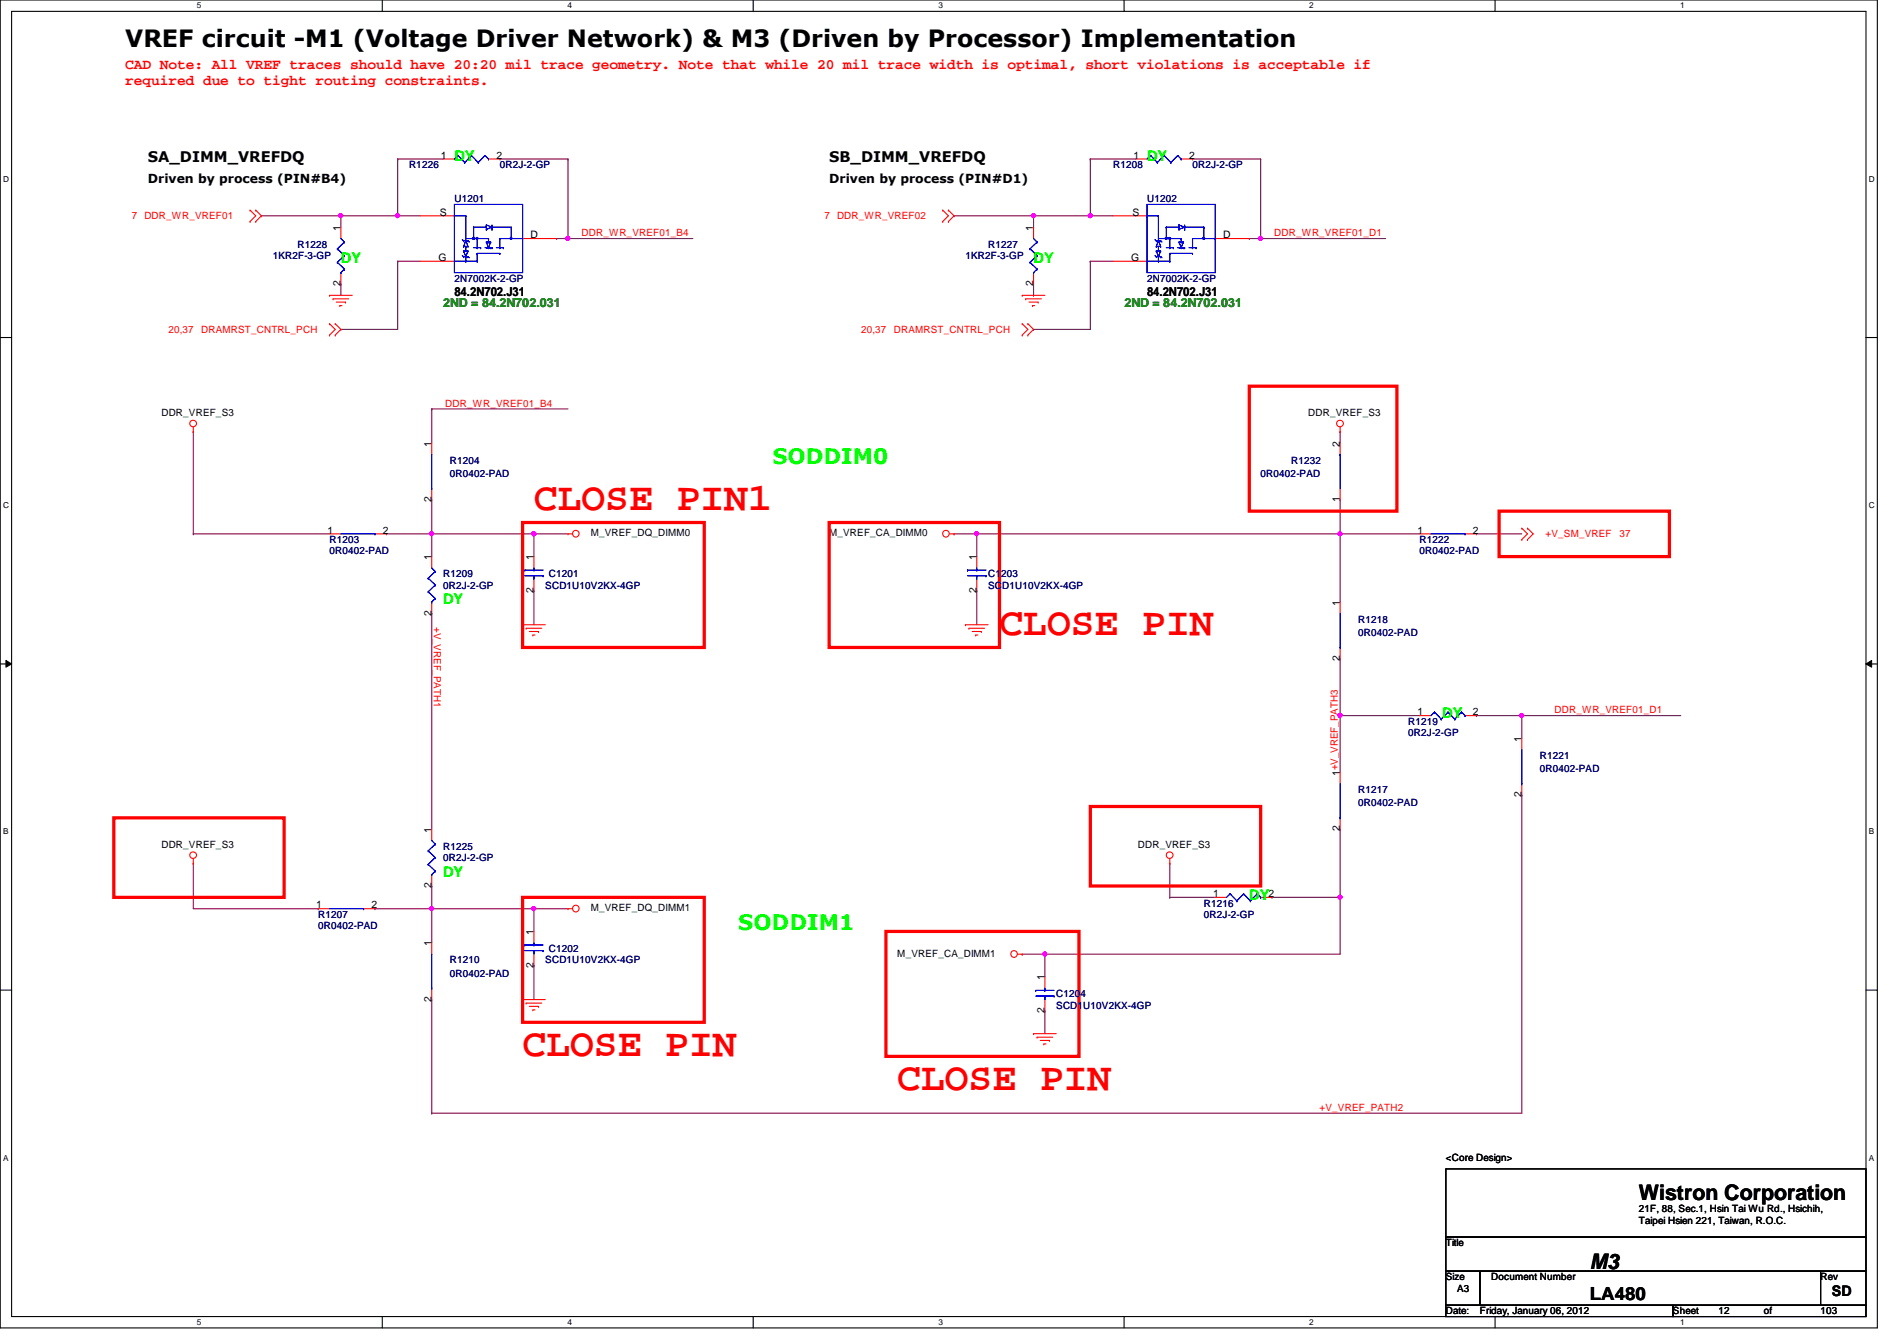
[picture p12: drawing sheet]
<svg xmlns="http://www.w3.org/2000/svg" width="297mm" height="210mm" viewBox="0 0 297 210" stroke-linecap="round" stroke-linejoin="round" font-family="sans-serif">
<path d="M0 0h294v207.9h-294zM1.8 1.8h290.4v204.3h-290.4z" fill="none" stroke="#000" stroke-width=".17"/>
<g fill="#fff">
<path d="M30.8 .2h.7v1.4h-.7z"/>
<path d="M30.8 206.2h.7v1.4h-.7z"/>
</g>
<path d="M59.9 0v1.8M59.9 206.1v1.8" fill="none" stroke="#000" stroke-width=".17"/>
<g fill="#fff">
<path d="M88.9 .2h.6v1.4h-.6z"/>
<path d="M88.9 206.2h.6v1.4h-.6z"/>
</g>
<path d="M117.9 0v1.8M117.9 206.1v1.8" fill="none" stroke="#000" stroke-width=".17"/>
<g fill="#fff">
<path d="M146.9 .2h.7v1.4h-.7z"/>
<path d="M146.9 206.2h.7v1.4h-.7z"/>
</g>
<path d="M176 0v1.8M176 206.1v1.8" fill="none" stroke="#000" stroke-width=".17"/>
<g fill="#fff">
<path d="M205 .2h.7v1.4h-.7z"/>
<path d="M205 206.2h.7v1.4h-.7z"/>
</g>
<path d="M234.1 0v1.8M234.1 206.1v1.8" fill="none" stroke="#000" stroke-width=".17"/>
<g fill="#fff">
<path d="M263.1 .2h.7v1.4h-.7z"/>
<path d="M263.1 206.2h.7v1.4h-.7z"/>
<path d="M.5 27.3h.9v1.4h-.9z"/>
<path d="M292.6 27.3h.9v1.4h-.9z"/>
<path d="M.5 78.4h.9v1.4h-.9z"/>
<path d="M292.6 78.4h.9v1.4h-.9z"/>
</g>
<path d="M0 52.8h1.8M292.2 52.8h1.8" fill="none" stroke="#000" stroke-width=".17"/>
<g fill="#fff">
<path d="M.5 129.5h.8v1.4h-.8z"/>
<path d="M292.6 129.5h.9v1.4h-.9z"/>
</g>
<path d="M0 103.9h1.8M292.2 103.9h1.8" fill="none" stroke="#000" stroke-width=".17"/>
<path d="M.9 103.4l.9 .5-.9 .5zM292.2 103.9l.9-.5v1z" fill="#000"/>
<path d="M.9 103.4l.9 .5-.9 .5zM292.2 103.9l.9-.5v1z" fill="none" stroke="#000" stroke-width=".16"/>
<g fill="#fff">
<path d="M.5 180.5h.8v1.4h-.8z"/>
<path d="M292.6 180.5h.9v1.4h-.9z"/>
</g>
<path d="M0 155h1.8M292.2 155h1.8" fill="none" stroke="#000" stroke-width=".17"/>
<path d="M163.6 149.4h.1M163.6 149.4h46.2" fill="none" stroke="#800040" stroke-width=".17"/>
<circle cx="163.6" cy="149.3" r=".32" fill="#f0f"/>
<circle cx="163.6" cy="149.3" r=".32" fill="none" stroke="#f0f" stroke-width=".17"/>
<path d="M67.6 142.2h.1M67.6 142.2v5.4" fill="none" stroke="#800040" stroke-width=".17"/>
<circle cx="67.6" cy="142.2" r=".32" fill="#f0f"/>
<circle cx="67.6" cy="142.2" r=".32" fill="none" stroke="#f0f" stroke-width=".17"/>
<path d="M83.6 142.2h.1M83.6 142.2h5.3" fill="none" stroke="#800040" stroke-width=".17"/>
<circle cx="83.6" cy="142.2" r=".32" fill="#f0f"/>
<circle cx="83.6" cy="142.2" r=".32" fill="none" stroke="#f0f" stroke-width=".17"/>
<path d="M67.6 96h.1M67.6 96v33.8M231.2 83.6h.1M231.2 83.6h7.1M209.8 112h.1M209.8 112h12.5M209.8 112v8.9M67.6 156.5h.1M67.6 156.5v17.7M67.6 174.2h.1M67.6 174.2h170.7" fill="none" stroke="#800040" stroke-width=".17"/>
<circle cx="209.8" cy="112" r=".32" fill="#f0f"/>
<circle cx="209.8" cy="112" r=".32" fill="none" stroke="#f0f" stroke-width=".17"/>
<path d="M209.8 103.1h.1M209.8 103.1v8.9M67.6 138.7h.1M67.6 138.7v3.5M209.8 140.5h.1M209.8 140.5v8.9" fill="none" stroke="#800040" stroke-width=".17"/>
<circle cx="209.8" cy="140.4" r=".32" fill="#f0f"/>
<circle cx="209.8" cy="140.4" r=".32" fill="none" stroke="#f0f" stroke-width=".17"/>
<path d="M53.4 33.8h.1M62.3 24.9h.1M62.3 24.9h7.1M62.3 24.9v8.9h-8.9M67.6 64h.1M67.6 64v5.3M209.8 129.8h.1M209.8 129.8v10.7h-10.6M199.2 140.5h.1" fill="none" stroke="#800040" stroke-width=".17"/>
<circle cx="53.4" cy="33.8" r=".32" fill="#f0f"/>
<circle cx="53.4" cy="33.8" r=".32" fill="none" stroke="#f0f" stroke-width=".17"/>
<path d="M161.8 33.8h.1M161.8 33.8h8.9M170.7 24.9h.1M170.7 24.9h7.1" fill="none" stroke="#800040" stroke-width=".17"/>
<circle cx="161.8" cy="33.8" r=".32" fill="#f0f"/>
<circle cx="161.8" cy="33.8" r=".32" fill="none" stroke="#f0f" stroke-width=".17"/>
<path d="M149.4 33.8h.1M149.4 33.8h12.4v1.8M161.8 35.6h.1M170.7 24.9h.1M170.7 24.9v8.9M186.7 24.9h.1M186.7 24.9h10.7M197.4 24.9h.1M197.4 24.9v12.4" fill="none" stroke="#800040" stroke-width=".17"/>
<circle cx="197.4" cy="37.3" r=".32" fill="#f0f"/>
<circle cx="197.4" cy="37.3" r=".32" fill="none" stroke="#f0f" stroke-width=".17"/>
<path d="M170.7 33.8h.1M170.7 33.8h3.6M197.4 37.3h.1M197.4 37.3h19.6M161.8 46.2h.1M161.8 44.4v1.8M170.7 40.9h.1M170.7 40.9h3.6" fill="none" stroke="#800040" stroke-width=".17"/>
<circle cx="170.7" cy="33.8" r=".32" fill="#f0f"/>
<circle cx="170.7" cy="33.8" r=".32" fill="none" stroke="#f0f" stroke-width=".17"/>
<path d="M78.3 24.9h.1M78.3 24.9h10.6M88.9 24.9h.1M88.9 24.9v12.4M195.6 37.3h.1M195.6 37.3h1.8M170.7 40.9h.1M170.7 40.9v10.7" fill="none" stroke="#800040" stroke-width=".17"/>
<circle cx="88.9" cy="37.3" r=".32" fill="#f0f"/>
<circle cx="88.9" cy="37.3" r=".32" fill="none" stroke="#f0f" stroke-width=".17"/>
<g fill="none" stroke="#800040" stroke-width=".17">
<path d="M40.9 33.8h.1M40.9 33.8h12.5M53.4 33.8h.1M53.4 33.8v1.8M62.3 33.8h.1M62.3 33.8h3.5M88.9 37.3h.1M88.9 37.3h19.6M53.4 44.4h.1M53.4 51.6h.1M53.4 44.4v1.8M53.4 51.6h8.9"/>
<path d="M62.3 40.9h.1M62.3 40.9h3.5"/>
</g>
<circle cx="62.2" cy="33.8" r=".32" fill="#f0f"/>
<circle cx="62.2" cy="33.8" r=".32" fill="none" stroke="#f0f" stroke-width=".17"/>
<path d="M87.2 37.3h.1M87.2 37.3h1.7M62.3 40.9h.1M62.3 40.9v10.7M67.6 64h.1M67.6 64h21.3M83.6 83.6h.1M83.6 83.6h5.3" fill="none" stroke="#800040" stroke-width=".17"/>
<circle cx="83.6" cy="83.5" r=".32" fill="#f0f"/>
<circle cx="83.6" cy="83.5" r=".32" fill="none" stroke="#f0f" stroke-width=".17"/>
<g fill="none" stroke="#800040" stroke-width=".17">
<path d="M161.8 51.6h.1M161.8 51.6h8.9M30.3 67.6h.1M30.3 67.6v16M67.6 78.2h.1M67.6 78.2v8.9M209.8 67.6h.1M209.8 78.2h.1M209.8 67.6v1.7M209.8 78.2v5.4h-56.9M60.5 83.6h.1M60.5 83.6h7.1"/>
<path d="M67.6 83.6h.1M83.6 83.6h.1M83.6 83.6v3.5M152.9 83.6h.1M30.3 135.1h.1M30.3 135.1v7.1M183.2 135.1h.1M183.2 135.1v5.4"/>
</g>
<circle cx="83.6" cy="83.5" r=".32" fill="#f0f"/>
<circle cx="83.6" cy="83.5" r=".32" fill="none" stroke="#f0f" stroke-width=".17"/>
<path d="M67.6 83.6h.1M67.6 83.6h16M83.6 92.5h.1M83.6 92.5v5.3" fill="none" stroke="#800040" stroke-width=".17"/>
<circle cx="67.6" cy="83.5" r=".32" fill="#f0f"/>
<circle cx="67.6" cy="83.5" r=".32" fill="none" stroke="#f0f" stroke-width=".17"/>
<g fill="none" stroke="#800040" stroke-width=".17">
<path d="M30.3 83.6h.1M30.3 83.6h21.3M152.9 83.6h.1M152.9 83.6v3.5M30.3 142.2h19.5M49.8 142.2h.1M58.7 142.2h.1M58.7 142.2h24.9M67.6 142.2h.1M83.6 142.2h.1M83.6 151.1h.1M83.6 142.2v3.6"/>
<path d="M83.6 151.1v5.4M160.1 149.4h.1M160.1 149.4h3.5M163.6 149.4h.1M163.6 158.2h.1M163.6 149.4v3.5M163.6 158.2v3.6"/>
</g>
<circle cx="152.9" cy="83.5" r=".32" fill="#f0f"/>
<circle cx="152.9" cy="83.5" r=".32" fill="none" stroke="#f0f" stroke-width=".17"/>
<g fill="none" stroke="#800040" stroke-width=".17">
<path d="M149.4 83.6h.1M149.4 83.6h3.5M152.9 92.5h.1M152.9 92.5v5.3M209.8 83.6h.1M209.8 83.6h12.5M209.8 83.6v10.6M238.3 112h.1M238.3 112v3.6M238.3 124.5h.1M238.3 124.5v49.7M183.2 140.5h.1"/>
<path d="M183.2 140.5h7.1"/>
</g>
<circle cx="209.8" cy="83.5" r=".32" fill="#f0f"/>
<circle cx="209.8" cy="83.5" r=".32" fill="none" stroke="#f0f" stroke-width=".17"/>
<path d="M238.3 112h.1M238.3 112h24.9" fill="none" stroke="#800040" stroke-width=".17"/>
<circle cx="238.3" cy="112" r=".32" fill="#f0f"/>
<circle cx="238.3" cy="112" r=".32" fill="none" stroke="#f0f" stroke-width=".17"/>
<path d="M231.2 112h.1M231.2 112h7.1" fill="none" stroke="#800040" stroke-width=".17"/>
<g fill="none" stroke="#f00" stroke-width=".17">
<path d="M39.2 34.7h.1M39.2 32.9h.1M39.2 32.9l.8 .9-.8 .9M40 32.9h.1M40 34.7h.1M40 32.9l.9 .9-.9 .9M65.8 33.8h5.4M81.8 37.3h5.4M147.6 34.7h.1M147.6 32.9h.1M147.6 32.9l.9 .9-.9 .9M148.5 32.9h.1"/>
<path d="M148.5 34.7h.1M148.5 32.9l.9 .9-.9 .9M51.6 46.2h.1M51.6 52.5h.1M51.6 50.7h.1M51.6 46.2h3.6M51.6 50.7l.9 .9-.9 .9M52.2 46.8h.1M52.2 46.8h2.4M52.5 50.7h.1M52.5 52.5h.1M52.5 50.7l.9 .9-.9 .9"/>
<path d="M52.7 47.3h1.4M53.2 47.8h.1M53.2 47.8h.3M54.1 47.3h.1M65.8 40.9h5.4M160.1 46.2h.1M160.1 52.5h.1M160.1 50.7h.1M160.1 46.2h3.5M160.1 50.7l.8 .9-.8 .9M160.6 46.8h.1M160.6 46.8h2.5"/>
<path d="M160.9 50.7h.1M160.9 52.5h.1M160.9 50.7l.9 .9-.9 .9M161.1 47.3h1.5M161.7 47.8h.1M161.7 47.8h.3M162.6 47.3h.1M30.3 67.6h.1M30.3 66.8v.8M209.8 67.6h.1M209.8 66.8v.8M67.6 87.1v1.8"/>
<path d="M67.6 94.2v1.8M81.8 97.8h.1M81.8 97.8h3.6M82.4 98.3h.1M82.4 98.3h2.4M82.9 98.8h1.4M83.4 99.4h.1M83.4 99.4h.4M84.3 98.8h.1M88.9 83.6h.1M88.9 83.6h.8M148.7 83.6h.7"/>
<path d="M149.4 83.6h.1M151.2 97.8h.1M151.2 97.8h3.5M151.7 98.3h.1M151.7 98.3h2.5M152.2 98.8h1.5M152.8 99.4h.1M152.8 99.4h.3M153.7 98.8h.1M238.3 82.7h.1M238.3 84.5h.1M238.3 82.7l.9 .9-.9 .9"/>
<path d="M239.2 82.7h.1M239.2 84.5h.1M239.2 82.7l.9 .9-.9 .9M30.3 135.1h.1M30.3 134.4v.7M183.2 135.1h.1M183.2 134.4v.7M81.8 156.5h.1M81.8 156.5h3.6M82.4 157h.1M82.4 157h2.4M82.9 157.5h1.4"/>
<path d="M83.4 158.1h.1M83.4 158.1h.4M84.3 157.5h.1M88.9 142.2h.1M88.9 142.2h.8M159.3 149.4h.8M160.1 149.4h.1M161.8 161.8h.1M161.8 161.8h3.6M162.4 162.3h.1M162.4 162.3h2.4M162.9 162.9h1.4"/>
<path d="M163.4 163.4h.1M163.4 163.4h.4M164.3 162.9h.1"/>
<circle cx="30.2" cy="66.3" r=".52"/>
<circle cx="209.8" cy="66.3" r=".52"/>
<circle cx="90.2" cy="83.5" r=".52"/>
<circle cx="148.1" cy="83.5" r=".52"/>
<circle cx="30.2" cy="133.9" r=".52"/>
<circle cx="183.2" cy="133.9" r=".52"/>
<circle cx="90.2" cy="142.2" r=".52"/>
<circle cx="158.8" cy="149.3" r=".52"/>
</g>
<path d="M226.4 183h65.8v10.6h-65.8zM226.4 193.6h65.8v5.4h-65.8zM226.4 199h5.3v5.3h-5.3zM231.7 199h53.4v5.3h-53.4zM285.1 199h7.1v5.3h-7.1zM226.4 204.3h35.6v1.8h-35.6zM262 204.3h30.2v1.8h-30.2z" fill="none" stroke="#000" stroke-width=".17"/>
<path d="M195.6 60.5h23.1v19.5h-23.1zM81.8 81.8h28.5v19.5h-28.5zM129.8 81.8h26.7v19.5h-26.7zM234.7 80h26.7v7.1h-26.7zM17.8 128h26.7v12.5h-26.7zM170.7 126.2h26.7v12.5h-26.7zM81.8 140.5h28.5v19.5h-28.5zM138.7 145.8h30.2v19.6h-30.2z" fill="none" stroke="#f00" stroke-width=".51"/>
<g fill="none" stroke="#00f" stroke-width=".17">
<path d="M71.2 33.8h.1M71.2 33.8h1.7M72.4 37.5l.2 .2M72.6 39.3h.1M72.6 38.6h.1M72.6 37.7h.1M72.6 39.3l.3 .9M72.6 39.3h.7M72.6 38.6h.7M72.6 37.7h.7M72.9 37.7h.1M72.9 38.6h.1"/>
<path d="M72.9 33.8h.1M72.9 33.8v3.9M72.9 38.6v.7M72.9 37.7l-.3 .9M72.9 37.7l.4 .9M72.9 37.3h3.6M73.3 39.3h.1M73.3 38.6h.1M73.3 37.7h.1M73.3 39.3l-.4 .9M73.3 37.7l.2 .2M74.7 39.7h.1"/>
<path d="M74.7 39.7v1.2M74.7 39.7h3.6M76.5 37.3h.1M78.3 39.7h.1M71.2 40.9h3.5M72.4 40l.2 .2M72.6 40.2h.1M72.6 40.2h.7M72.9 40.9h.1M72.9 40.2h.1M72.9 40.2v.7M73.3 40.2h.1"/>
<path d="M73.3 40.2l.2 .1M74.7 40.9h.1M67.1 90.5h.1M67.1 92.6h.1M67.1 90.5l1.1 1.1M67.1 92.6l1.1 1.1M67.6 94.2h.1M67.6 88.9l.6 .6M68.2 89.5h.1M68.2 91.6h.1M68.2 93.7h.1M68.2 89.5l-1.1 1"/>
<path d="M68.2 91.6l-1.1 1M68.2 93.7l-.6 .5"/>
</g>
<path d="M74.6 37.2h.2v.2h-.2z" fill-rule="evenodd" fill="#00f"/>
<path d="M74.2 38.8h1.1M74.6 37.2h.2v.2h-.2zM74.7 38.8h.1M74.7 37.3v1.5M75.3 38.8h.1" fill="none" stroke="#00f" stroke-width=".17"/>
<path d="M74 37.2h.3v.2h-.3z" fill-rule="evenodd" fill="#00f"/>
<g fill="none" stroke="#00f" stroke-width=".17">
<path d="M74 37.2h.3v.2h-.3zM74.2 35.6h.1M74.2 35.6v1.6M74.2 35.6h2M75.9 38.8h1.1M76.2 37.9h.1M76.2 35.6h.1M76.2 35.2h.1M76.2 35.9h.1M76.2 37.9l.3 .9M76.2 35.2v.7M76.2 35.2l.8 .4"/>
<path d="M76.5 37.9h.1M76.5 38.8h.1M76.5 37.3v.6M76.8 38.8h.1M76.8 37.9l-.3 .9M77 38.8h.1M77 35.6h.1M77 35.9h.1M77 35.6h3M77 35.6l-.8 .3M77 35.2v.7M77.7 38.8h1.1"/>
<path d="M78.3 38.8h.1M78.8 38.8h.1M80 35.6h.1M80 37.3h.1M80 35.6v1.7M81.8 37.3h.1M81.8 37.3h-3.5v1.5"/>
</g>
<path d="M79.9 37.2h.2v.2h-.2z" fill-rule="evenodd" fill="#00f"/>
<g fill="none" stroke="#00f" stroke-width=".17">
<path d="M71.2 32h10.6v10.7h-10.6zM71.2 33.8h.1M71.2 33.8h1.7M72.4 37.5l.2 .2M72.6 39.3h.1M72.6 38.6h.1M72.6 37.7h.1M72.6 39.3l.3 .9M72.6 39.3h.7M72.6 38.6h.7M72.6 37.7h.7M72.9 37.7h.1"/>
<path d="M72.9 38.6h.1M72.9 33.8h.1M72.9 33.8v3.9M72.9 38.6v.7M72.9 37.7l-.3 .9M72.9 37.7l.4 .9M72.9 37.3h3.6M73.3 39.3h.1M73.3 38.6h.1M73.3 37.7h.1M73.3 39.3l-.4 .9M73.3 37.7l.2 .2"/>
<path d="M74.7 39.7h.1M74.7 39.7v1.2M74.7 39.7h3.6M76.2 37.9h.6M76.5 37.3h.1M76.8 37.9h.1M78.3 39.7h.1M79.9 37.2h.2v.2h-.2zM71.2 40.9h3.5M72.4 40l.2 .2M72.6 40.2h.1M72.6 40.2h.7"/>
<path d="M72.9 40.9h.1M72.9 40.2h.1M72.9 40.2v.7M73.3 40.2h.1M73.3 40.2l.2 .1M74.7 40.9h.1"/>
</g>
<path d="M74.6 37.2h.2v.2h-.2z" fill-rule="evenodd" fill="#00f"/>
<path d="M74.2 38.8h1.1M74.6 37.2h.2v.2h-.2zM74.7 38.8h.1M74.7 37.3v1.5M75.3 38.8h.1" fill="none" stroke="#00f" stroke-width=".17"/>
<path d="M74 37.2h.3v.2h-.3z" fill-rule="evenodd" fill="#00f"/>
<g fill="none" stroke="#00f" stroke-width=".17">
<path d="M74 37.2h.3v.2h-.3zM74.2 35.6h.1M74.2 35.6v1.6M74.2 35.6h2M75.9 38.8h1.1M76.2 37.9h.1M76.2 35.6h.1M76.2 35.2h.1M76.2 35.9h.1M76.2 37.9l.3 .9M76.2 35.2v.7M76.2 35.2l.8 .4"/>
<path d="M76.5 37.9h.1M76.5 38.8h.1M76.5 37.3v.6M76.8 38.8h.1M76.8 37.9l-.3 .9M77 38.8h.1M77 35.6h.1M77 35.9h.1M77 35.6h3M77 35.6l-.8 .3M77 35.2v.7M77.7 38.8h1.1"/>
<path d="M78.3 38.8h.1M78.8 38.8h.1M80 35.6h.1M80 37.3h.1M80 35.6v1.7M81.8 37.3h.1M81.8 37.3h-3.5v1.5"/>
</g>
<path d="M79.9 37.2h.2v.2h-.2z" fill-rule="evenodd" fill="#00f"/>
<g fill="none" stroke="#00f" stroke-width=".17">
<path d="M71.2 32h10.6v10.7h-10.6zM76.2 37.9h.6M76.8 37.9h.1M79.9 37.2h.2v.2h-.2zM179.6 33.8h.1M179.6 33.8h1.8M180.8 37.5l.3 .2M181.1 39.3h.1M181.1 38.6h.1M181.1 37.7h.1M181.1 39.3l.3 .9M181.1 39.3h.6"/>
<path d="M181.1 38.6h.6M181.1 37.7h.6M181.4 37.7h.1M181.4 38.6h.1M181.4 33.8h.1M181.4 33.8v3.9M181.4 38.6v.7M181.4 37.7l-.3 .9M181.4 37.7l.3 .9M181.4 37.3h3.6M181.7 39.3h.1M181.7 38.6h.1"/>
<path d="M181.7 37.7h.1M181.7 39.3l-.3 .9M181.7 37.7l.2 .2M183.2 39.7h.1M183.2 39.7v1.2M183.2 39.7h3.5M185 37.3h.1M186.7 39.7h.1M179.6 40.9h3.6M180.8 40l.3 .2M181.1 40.2h.1M181.1 40.2h.6"/>
<path d="M181.4 40.9h.1M181.4 40.2h.1M181.4 40.2v.7M181.7 40.2h.1M181.7 40.2l.2 .1M183.2 40.9h.1M67.6 76.5h.1M67.6 71.1v5.4M209.8 71.1h.1M209.8 71.1v5.4M67.1 133.2h.1M67.1 135.3h.1"/>
<path d="M67.1 133.2l1.1 1M67.1 135.3l1.1 1.1M67.6 136.9h.1M67.6 131.6l.6 .5M68.2 132.1h.1M68.2 134.2h.1M68.2 136.4h.1M68.2 132.1l-1.1 1.1M68.2 134.2l-1.1 1.1M68.2 136.4l-.6 .5M209.8 128h.1M209.8 122.7v5.3"/>
<path d="M51.6 142.2h5.3M56.9 142.2h.1"/>
</g>
<g fill="none" stroke="#f00" stroke-width=".17">
<path d="M174.3 33.8h5.3M190.3 37.3h5.3M174.3 40.9h5.3M67.6 69.3v1.8M67.6 76.5v1.7M209.8 69.3v1.8M209.8 76.5v1.7M67.6 129.8v1.8M67.6 136.9v1.8M209.8 120.9v1.8M209.8 128v1.8M49.8 142.2h1.8"/>
<path d="M56.9 142.2h1.8"/>
</g>
<path d="M183 37.2h.2v.2h-.2z" fill-rule="evenodd" fill="#00f"/>
<path d="M182.6 38.8h1.1M183 37.2h.2v.2h-.2zM183.2 38.8h.1M183.2 37.3v1.5M183.7 38.8h.1" fill="none" stroke="#00f" stroke-width=".17"/>
<path d="M182.5 37.2h.2v.2h-.2z" fill-rule="evenodd" fill="#00f"/>
<g fill="none" stroke="#00f" stroke-width=".17">
<path d="M182.5 37.2h.2v.2h-.2zM182.6 35.6h.1M182.6 35.6v1.6M182.6 35.6h2M184.4 38.8h1.1M184.6 37.9h.1M184.6 35.6h.1M184.6 35.2h.1M184.6 35.9h.1M184.6 37.9l.4 .9M184.6 35.2v.7M184.6 35.2l.9 .4"/>
<path d="M185 37.9h.1M185 38.8h.1M185 37.3v.6M185.3 38.8h.1M185.3 37.9l-.3 .9M185.5 38.8h.1M185.5 35.6h.1M185.5 35.9h.1M185.5 35.6h3M185.5 35.6l-.9 .3M185.5 35.2v.7M186.2 38.8h1.1"/>
<path d="M186.7 38.8h.1M187.3 38.8h.1M188.5 35.6h.1M188.5 37.3h.1M188.5 35.6v1.7M190.3 37.3h.1M190.3 37.3h-3.6v1.5"/>
</g>
<path d="M188.4 37.2h.2v.2h-.2z" fill-rule="evenodd" fill="#00f"/>
<g fill="none" stroke="#00f" stroke-width=".17">
<path d="M179.6 32h10.7v10.7h-10.7zM179.6 33.8h.1M179.6 33.8h1.8M180.8 37.5l.3 .2M181.1 39.3h.1M181.1 38.6h.1M181.1 37.7h.1M181.1 39.3l.3 .9M181.1 39.3h.6M181.1 38.6h.6M181.1 37.7h.6M181.4 37.7h.1"/>
<path d="M181.4 38.6h.1M181.4 33.8h.1M181.4 33.8v3.9M181.4 38.6v.7M181.4 37.7l-.3 .9M181.4 37.7l.3 .9M181.4 37.3h3.6M181.7 39.3h.1M181.7 38.6h.1M181.7 37.7h.1M181.7 39.3l-.3 .9M181.7 37.7l.2 .2"/>
<path d="M183.2 39.7h.1M183.2 39.7v1.2M183.2 39.7h3.5M184.6 37.9h.7M185 37.3h.1M185.3 37.9h.1M186.7 39.7h.1M188.4 37.2h.2v.2h-.2zM179.6 40.9h3.6M180.8 40l.3 .2M181.1 40.2h.1M181.1 40.2h.6"/>
<path d="M181.4 40.9h.1M181.4 40.2h.1M181.4 40.2v.7M181.7 40.2h.1M181.7 40.2l.2 .1M183.2 40.9h.1"/>
</g>
<path d="M183 37.2h.2v.2h-.2z" fill-rule="evenodd" fill="#00f"/>
<path d="M182.6 38.8h1.1M183 37.2h.2v.2h-.2zM183.2 38.8h.1M183.2 37.3v1.5M183.7 38.8h.1" fill="none" stroke="#00f" stroke-width=".17"/>
<path d="M182.5 37.2h.2v.2h-.2z" fill-rule="evenodd" fill="#00f"/>
<g fill="none" stroke="#00f" stroke-width=".17">
<path d="M182.5 37.2h.2v.2h-.2zM182.6 35.6h.1M182.6 35.6v1.6M182.6 35.6h2M184.4 38.8h1.1M184.6 37.9h.1M184.6 35.6h.1M184.6 35.2h.1M184.6 35.9h.1M184.6 37.9l.4 .9M184.6 35.2v.7M184.6 35.2l.9 .4"/>
<path d="M185 37.9h.1M185 38.8h.1M185 37.3v.6M185.3 38.8h.1M185.3 37.9l-.3 .9M185.5 38.8h.1M185.5 35.6h.1M185.5 35.9h.1M185.5 35.6h3M185.5 35.6l-.9 .3M185.5 35.2v.7M186.2 38.8h1.1"/>
<path d="M186.7 38.8h.1M187.3 38.8h.1M188.5 35.6h.1M188.5 37.3h.1M188.5 35.6v1.7M190.3 37.3h.1M190.3 37.3h-3.6v1.5"/>
</g>
<path d="M188.4 37.2h.2v.2h-.2z" fill-rule="evenodd" fill="#00f"/>
<g fill="none" stroke="#00f" stroke-width=".17">
<path d="M52.8 38.9h.1M52.8 38.9l1.1 1.1M53.4 37.3l.5 .6M53.9 37.9h.1M53.9 37.9l-1.1 1M71.7 24.3h.1M71.7 24.3l-.5 .6M71.7 24.3l1.1 1.1M72.8 25.4h.1M73.8 24.3h.1M73.8 24.3l-1 1.1M73.8 24.3l1.1 1.1"/>
<path d="M74.9 25.4h.1M75.9 24.3h.1M75.9 24.3l-1 1.1M75.9 24.3l.6 .6M76.5 24.9h.1M161.3 38.9h.1M161.3 38.9l1.1 1.1M161.8 37.3l.6 .6M162.4 37.9h.1M162.4 37.9l-1.1 1M179.6 32h10.7v10.7h-10.7zM180.2 24.3h.1"/>
<path d="M180.2 24.3l-.6 .6M180.2 24.3l1 1.1M181.2 25.4h.1M182.3 24.3h.1M182.3 24.3l-1.1 1.1M182.3 24.3l1 1.1M183.3 25.4h.1M184.4 24.3h.1M184.4 24.3l-1.1 1.1M184.4 24.3l.6 .6M184.6 37.9h.7M185 24.9h.1"/>
<path d="M185.3 37.9h.1M188.4 37.2h.2v.2h-.2zM52.8 41.1h.1M52.8 41.1l1.1 1M53.4 42.7h.1M53.9 40h.1M53.9 42.1h.1M53.9 42.1l-.5 .6M53.9 40l-1.1 1.1M161.3 41.1h.1M161.3 41.1l1.1 1M161.8 42.7h.1"/>
<path d="M162.4 40h.1M162.4 42.1h.1M162.4 40l-1.1 1.1M162.4 42.1l-.6 .6M53.4 83.6h5.3M58.7 83.6h.1M82.2 89.2h.1M82.2 89.2h2.8M82.2 90.1h2.8M83.6 89.2h.1M83.6 90.1h.1M83.6 88.9v.3"/>
<path d="M83.6 90.1v.6M85 90.1h.1M151.5 89.2h.1M151.5 89.2h2.9M151.5 90.1h2.9M152.9 89.2h.1M152.9 90.1h.1M152.9 88.9v.3M152.9 90.1v.6M154.4 90.1h.1M209.8 96v5.3M224.1 83.6h5.3"/>
<path d="M229.4 83.6h.1M209.8 101.3h.1M224.6 111.5h.1M224.6 111.5l-.5 .5M224.6 111.5l1.1 1.1M225.7 112.6h.1M226.7 111.5h.1M226.7 111.5l-1 1.1M226.7 111.5l1.1 1.1M227.8 112.6h.1M228.9 111.5h.1M228.9 111.5l-1.1 1.1"/>
<path d="M228.9 111.5l.5 .5M229.4 112h.1M238.3 117.3v5.4M192.6 139.9h.1M192.6 139.9l-.5 .6M192.6 139.9l1.1 1.1M194.7 139.9h.1M194.7 139.9l-1 1.1M194.7 139.9l1.1 1.1M196.8 139.9h.1M196.8 139.9l-1 1.1M196.8 139.9l.6 .6"/>
<path d="M238.3 122.7h.1M67.6 154.7h.1M67.6 149.4v5.3M82.2 147.9h.1M82.2 147.9h2.8M82.2 148.8h2.8M83.6 147.9h.1M83.6 148.8h.1M83.6 147.6v.3M83.6 148.8v.6M85 148.8h.1M162.2 155h.1"/>
<path d="M162.2 155h2.9M162.2 155.9h2.9M163.6 155h.1M163.6 155.9h.1M163.6 154.7v.3M163.6 155.9v.6M165.1 155.9h.1M193.7 141h.1M195.8 141h.1M197.4 140.5h.1"/>
</g>
<g fill="none" stroke="#f00" stroke-width=".17">
<path d="M53.4 35.6v1.7M69.4 24.9h1.8M76.5 24.9h1.8M161.8 35.6v1.7M177.8 24.9h1.8M185 24.9h1.7M53.4 42.7v1.7M161.8 42.7v1.7M51.6 83.6h1.8M58.7 83.6h1.8M83.6 87.1v1.8M83.6 90.7v1.8"/>
<path d="M152.9 87.1v1.8M152.9 90.7v1.8M209.8 94.2v1.8M222.3 83.6h1.8M229.4 83.6h1.8M209.8 101.3v1.8M222.3 112h1.8M229.4 112h1.8M238.3 115.6v1.7M238.3 122.7v1.8M67.6 147.6v1.8M67.6 154.7v1.8"/>
<path d="M83.6 145.8v1.8M83.6 149.4v1.7M163.6 152.9v1.8M163.6 156.5v1.7M190.3 140.5h1.8M197.4 140.5h1.8"/>
</g>
<circle cx="163.6" cy="149.3" r=".32" fill="#f0f"/>
<circle cx="163.6" cy="149.3" r=".32" fill="none" stroke="#f0f" stroke-width=".17"/>
<circle cx="67.6" cy="142.2" r=".32" fill="#f0f"/>
<circle cx="67.6" cy="142.2" r=".32" fill="none" stroke="#f0f" stroke-width=".17"/>
<circle cx="83.6" cy="142.2" r=".32" fill="#f0f"/>
<circle cx="83.6" cy="142.2" r=".32" fill="none" stroke="#f0f" stroke-width=".17"/>
<circle cx="209.8" cy="112" r=".32" fill="#f0f"/>
<circle cx="209.8" cy="112" r=".32" fill="none" stroke="#f0f" stroke-width=".17"/>
<circle cx="209.8" cy="140.4" r=".32" fill="#f0f"/>
<circle cx="209.8" cy="140.4" r=".32" fill="none" stroke="#f0f" stroke-width=".17"/>
<circle cx="53.4" cy="33.8" r=".32" fill="#f0f"/>
<circle cx="53.4" cy="33.8" r=".32" fill="none" stroke="#f0f" stroke-width=".17"/>
<circle cx="161.8" cy="33.8" r=".32" fill="#f0f"/>
<circle cx="161.8" cy="33.8" r=".32" fill="none" stroke="#f0f" stroke-width=".17"/>
<circle cx="197.4" cy="37.3" r=".32" fill="#f0f"/>
<circle cx="197.4" cy="37.3" r=".32" fill="none" stroke="#f0f" stroke-width=".17"/>
<circle cx="170.7" cy="33.8" r=".32" fill="#f0f"/>
<circle cx="170.7" cy="33.8" r=".32" fill="none" stroke="#f0f" stroke-width=".17"/>
<circle cx="88.9" cy="37.3" r=".32" fill="#f0f"/>
<circle cx="88.9" cy="37.3" r=".32" fill="none" stroke="#f0f" stroke-width=".17"/>
<circle cx="62.2" cy="33.8" r=".32" fill="#f0f"/>
<circle cx="62.2" cy="33.8" r=".32" fill="none" stroke="#f0f" stroke-width=".17"/>
<circle cx="83.6" cy="83.5" r=".32" fill="#f0f"/>
<circle cx="83.6" cy="83.5" r=".32" fill="none" stroke="#f0f" stroke-width=".17"/>
<circle cx="83.6" cy="83.5" r=".32" fill="#f0f"/>
<circle cx="83.6" cy="83.5" r=".32" fill="none" stroke="#f0f" stroke-width=".17"/>
<circle cx="67.6" cy="83.5" r=".32" fill="#f0f"/>
<circle cx="67.6" cy="83.5" r=".32" fill="none" stroke="#f0f" stroke-width=".17"/>
<circle cx="152.9" cy="83.5" r=".32" fill="#f0f"/>
<circle cx="152.9" cy="83.5" r=".32" fill="none" stroke="#f0f" stroke-width=".17"/>
<circle cx="209.8" cy="83.5" r=".32" fill="#f0f"/>
<circle cx="209.8" cy="83.5" r=".32" fill="none" stroke="#f0f" stroke-width=".17"/>
<circle cx="238.3" cy="112" r=".32" fill="#f0f"/>
<circle cx="238.3" cy="112" r=".32" fill="none" stroke="#f0f" stroke-width=".17"/>
<g font-size="6.2" fill="#f00">
<text x="83.6" y="79.9">CLOSE PIN1</text>
<text x="156.5" y="99.4">CLOSE PIN</text>
<text x="81.8" y="165.2">CLOSE PIN</text>
<text x="140.5" y="170.6">CLOSE PIN</text>
</g>
<text font-size="3.7" x="19.6" y="7.3">VREF circuit -M1 (Voltage Driver Network) &amp; M3 (Driven by Processor) Implementation</text>
<g font-size="3.3" fill="#0f0">
<text x="120.9" y="72.7">SODDIM0</text>
<text x="115.6" y="145.6">SODDIM1</text>
</g>
<g font-size="3.3">
<text x="256.6" y="187.9">Wistron Corporation</text>
<text x="249" y="198.6">M3</text>
</g>
<text font-size="2.8" x="249" y="203.5">LA480</text>
<g font-size="2.3" fill="#f00">
<text x="19.6" y="10.8">CAD Note: All VREF traces should have 20:20 mil trace geometry. Note that while 20 mil trace width is optimal, short violations is acceptable if</text>
<text x="19.6" y="13.3">required due to tight routing constraints.</text>
</g>
<g font-size="2.3">
<text x="23.2" y="25.4">SA_DIMM_VREFDQ</text>
<text x="129.8" y="25.4">SB_DIMM_VREFDQ</text>
<text x="286.8" y="202.9">SD</text>
</g>
<g font-size="2.3" fill="#0f0">
<text x="71.2" y="25.2">DY</text>
<text x="179.6" y="25.2">DY</text>
<text x="53.4" y="41.2">DY</text>
<text x="161.8" y="41.2">DY</text>
<text x="69.4" y="94.6">DY</text>
<text x="225.8" y="112.4">DY</text>
<text x="69.4" y="137.2">DY</text>
<text x="195.6" y="140.8">DY</text>
</g>
<g font-size="1.9">
<text x="23.2" y="28.6">Driven by process (PIN#B4)</text>
<text x="129.8" y="28.6">Driven by process (PIN#D1)</text>
<text x="71.2" y="46.3">84.2N702.J31</text>
<text x="179.6" y="46.3">84.2N702.J31</text>
</g>
<g font-size="1.9" fill="#008000">
<text x="69.4" y="48">2ND = 84.2N702.031</text>
<text x="176.1" y="48">2ND = 84.2N702.031</text>
</g>
<g font-size="1.6" fill="#000080">
<text x="64" y="26.3">R1226</text>
<text x="78.3" y="26.3">0R2J-2-GP</text>
<text x="174.3" y="26.3">R1208</text>
<text x="186.7" y="26.3">0R2J-2-GP</text>
<text x="71.2" y="31.7">U1201</text>
<text x="179.6" y="31.7">U1202</text>
<text x="42.7" y="40.6">1KR2F-3-GP</text>
<text x="46.6" y="38.8">R1228</text>
<text x="151.2" y="40.6">1KR2F-3-GP</text>
<text x="154.7" y="38.8">R1227</text>
<text x="71.2" y="44.1">2N7002K-2-GP</text>
<text x="179.6" y="44.1">2N7002K-2-GP</text>
<text x="70.4" y="72.6">R1204</text>
<text x="70.4" y="74.7">0R0402-PAD</text>
<text x="197.4" y="74.7">0R0402-PAD</text>
<text x="202.2" y="72.6">R1232</text>
<text x="51.6" y="85">R1203</text>
<text x="51.6" y="86.8">0R0402-PAD</text>
<text x="222.3" y="85">R1222</text>
<text x="222.3" y="86.8">0R0402-PAD</text>
<text x="69.4" y="90.3">R1209</text>
<text x="69.4" y="92.1">0R2J-2-GP</text>
<text x="85.4" y="92.1">SCD1U10V2KX-4GP</text>
<text x="85.9" y="90.3">C1201</text>
<text x="154.7" y="90.3">C1203</text>
<text x="154.7" y="92.1">SCD1U10V2KX-4GP</text>
<text x="212.7" y="97.5">R1218</text>
<text x="212.7" y="99.6">0R0402-PAD</text>
<text x="220.5" y="113.5">R1219</text>
<text x="220.5" y="115.2">0R2J-2-GP</text>
<text x="241.1" y="118.8">R1221</text>
<text x="212.7" y="124.1">R1217</text>
<text x="241.1" y="120.9">0R0402-PAD</text>
<text x="212.7" y="126.2">0R0402-PAD</text>
<text x="69.4" y="133">R1225</text>
<text x="69.4" y="134.8">0R2J-2-GP</text>
<text x="49.8" y="143.7">R1207</text>
<text x="188.5" y="141.9">R1216</text>
<text x="188.5" y="143.7">0R2J-2-GP</text>
<text x="49.8" y="145.5">0R0402-PAD</text>
<text x="85.9" y="149">C1202</text>
<text x="70.4" y="150.8">R1210</text>
<text x="70.4" y="152.9">0R0402-PAD</text>
<text x="85.4" y="150.8">SCD1U10V2KX-4GP</text>
<text x="165.4" y="156.1">C1204</text>
<text x="165.4" y="157.9">SCD1U10V2KX-4GP</text>
</g>
<g font-size="1.6">
<text x="69" y="24.8">1</text>
<text x="77.7" y="24.8">2</text>
<text x="177.5" y="24.8">1</text>
<text x="186.2" y="24.8">2</text>
<text x="68.9" y="33.7">S</text>
<text x="177.3" y="33.7">S</text>
<text x="53.3" y="36.1" transform="rotate(-90 53.3 36.1)">1</text>
<text x="68.7" y="40.9">G</text>
<text x="83.1" y="37.3">D</text>
<text x="161.8" y="36.1" transform="rotate(-90 161.8 36.1)">1</text>
<text x="177.1" y="40.9">G</text>
<text x="191.5" y="37.3">D</text>
<text x="53.3" y="44.8" transform="rotate(-90 53.3 44.8)">2</text>
<text x="161.8" y="44.8" transform="rotate(-90 161.8 44.8)">2</text>
<text x="25.3" y="65.1">DDR_VREF_S3</text>
<text x="204.8" y="65.1">DDR_VREF_S3</text>
<text x="67.6" y="69.9" transform="rotate(-90 67.6 69.9)">1</text>
<text x="209.8" y="69.9" transform="rotate(-90 209.8 69.9)">2</text>
<text x="51.3" y="83.5">1</text>
<text x="59.9" y="83.5">2</text>
<text x="67.6" y="78.6" transform="rotate(-90 67.6 78.6)">2</text>
<text x="92.5" y="83.9">M_VREF_DQ_DIMM0</text>
<text x="129.8" y="83.9">M_VREF_CA_DIMM0</text>
<text x="209.8" y="78.6" transform="rotate(-90 209.8 78.6)">1</text>
<text x="222" y="83.5">1</text>
<text x="230.6" y="83.5">2</text>
<text x="67.6" y="87.7" transform="rotate(-90 67.6 87.7)">1</text>
<text x="83.6" y="87.7" transform="rotate(-90 83.6 87.7)">1</text>
<text x="152.9" y="87.7" transform="rotate(-90 152.9 87.7)">1</text>
<text x="83.6" y="92.8" transform="rotate(-90 83.6 92.8)">2</text>
<text x="152.9" y="92.8" transform="rotate(-90 152.9 92.8)">2</text>
<text x="209.8" y="94.8" transform="rotate(-90 209.8 94.8)">1</text>
<text x="67.6" y="96.4" transform="rotate(-90 67.6 96.4)">2</text>
<text x="209.8" y="103.5" transform="rotate(-90 209.8 103.5)">2</text>
<text x="222" y="112">1</text>
<text x="230.6" y="112">2</text>
<text x="238.2" y="116.1" transform="rotate(-90 238.2 116.1)">1</text>
<text x="209.8" y="121.5" transform="rotate(-90 209.8 121.5)">1+V_VREF_PATH3</text>
<text x="238.2" y="124.8" transform="rotate(-90 238.2 124.8)">2</text>
<text x="67.6" y="130.3" transform="rotate(-90 67.6 130.3)">1</text>
<text x="209.8" y="130.1" transform="rotate(-90 209.8 130.1)">2</text>
<text x="25.3" y="132.7">DDR_VREF_S3</text>
<text x="178.2" y="132.7">DDR_VREF_S3</text>
<text x="49.5" y="142.2">1</text>
<text x="58.2" y="142.2">2</text>
<text x="67.6" y="139" transform="rotate(-90 67.6 139)">2</text>
<text x="92.5" y="142.6">M_VREF_DQ_DIMM1</text>
<text x="189.9" y="140.4">1</text>
<text x="198.6" y="140.4">2</text>
<text x="67.6" y="148.1" transform="rotate(-90 67.6 148.1)">1</text>
<text x="83.6" y="146.3" transform="rotate(-90 83.6 146.3)">1</text>
<text x="140.5" y="149.7">M_VREF_CA_DIMM1</text>
<text x="83.6" y="151.5" transform="rotate(-90 83.6 151.5)">2</text>
<text x="163.6" y="153.5" transform="rotate(-90 163.6 153.5)">1</text>
<text x="67.6" y="156.8" transform="rotate(-90 67.6 156.8)">2</text>
<text x="163.6" y="158.6" transform="rotate(-90 163.6 158.6)">2</text>
<text x="226.4" y="181.7">&lt;Core Design&gt;</text>
<text x="256.6" y="189.7">21F, 88, Sec.1, Hsin Tai Wu Rd., Hsichih,</text>
<text x="256.6" y="191.6">Taipei Hsien 221, Taiwan, R.O.C.</text>
<text x="226.4" y="195.1">Title</text>
<text x="226.4" y="200.4">Size</text>
<text x="228.2" y="202.2">A3</text>
<text x="233.5" y="200.4">Document Number</text>
<text x="285.1" y="200.4">Rev</text>
<text x="226.4" y="205.7">Date:</text>
<text x="231.7" y="205.7">Friday, January 06, 2012</text>
<text x="262" y="205.7">Sheet</text>
<text x="269.1" y="205.7">12</text>
<text x="276.2" y="205.7">of</text>
<text x="285.1" y="205.7">103</text>
</g>
<g font-size="1.6" fill="#f00">
<text x="20.7" y="34.3">7 DDR_WR_VREF01</text>
<text x="129.1" y="34.3">7 DDR_WR_VREF02</text>
<text x="91.1" y="37">DDR_WR_VREF01_B4</text>
<text x="199.5" y="37">DDR_WR_VREF01_D1</text>
<text x="26.4" y="52.1">20,37</text>
<text x="31.5" y="52.1">DRAMRST_CNTRL_PCH</text>
<text x="134.8" y="52.1">20,37</text>
<text x="140" y="52.1">DRAMRST_CNTRL_PCH</text>
<text x="69.7" y="63.7">DDR_WR_VREF01_B4</text>
<text x="242" y="84.1">+V_SM_VREF</text>
<text x="253.6" y="84.1">37</text>
<text x="67.9" y="98.1" transform="rotate(90 67.9 98.1)">+V_VREF_PATH1</text>
<text x="243.4" y="111.7">DDR_WR_VREF01_D1</text>
<text x="206.6" y="173.9">+V_VREF_PATH2</text>
</g>
<g font-size="1.3">
<text x="30.8" y="1.3">5</text>
<text x="88.9" y="1.3">4</text>
<text x="146.9" y="1.3">3</text>
<text x="205" y="1.3">2</text>
<text x="263.1" y="1.3">1</text>
<text x=".5" y="28.4">D</text>
<text x="292.6" y="28.4">D</text>
<text x=".5" y="79.5">C</text>
<text x="292.6" y="79.5">C</text>
<text x=".5" y="130.6">B</text>
<text x="292.6" y="130.6">B</text>
<text x=".5" y="181.7">A</text>
<text x="292.6" y="181.7">A</text>
<text x="30.8" y="207.4">5</text>
<text x="88.9" y="207.4">4</text>
<text x="146.9" y="207.4">3</text>
<text x="205" y="207.4">2</text>
<text x="263.1" y="207.4">1</text>
</g>
</svg>
